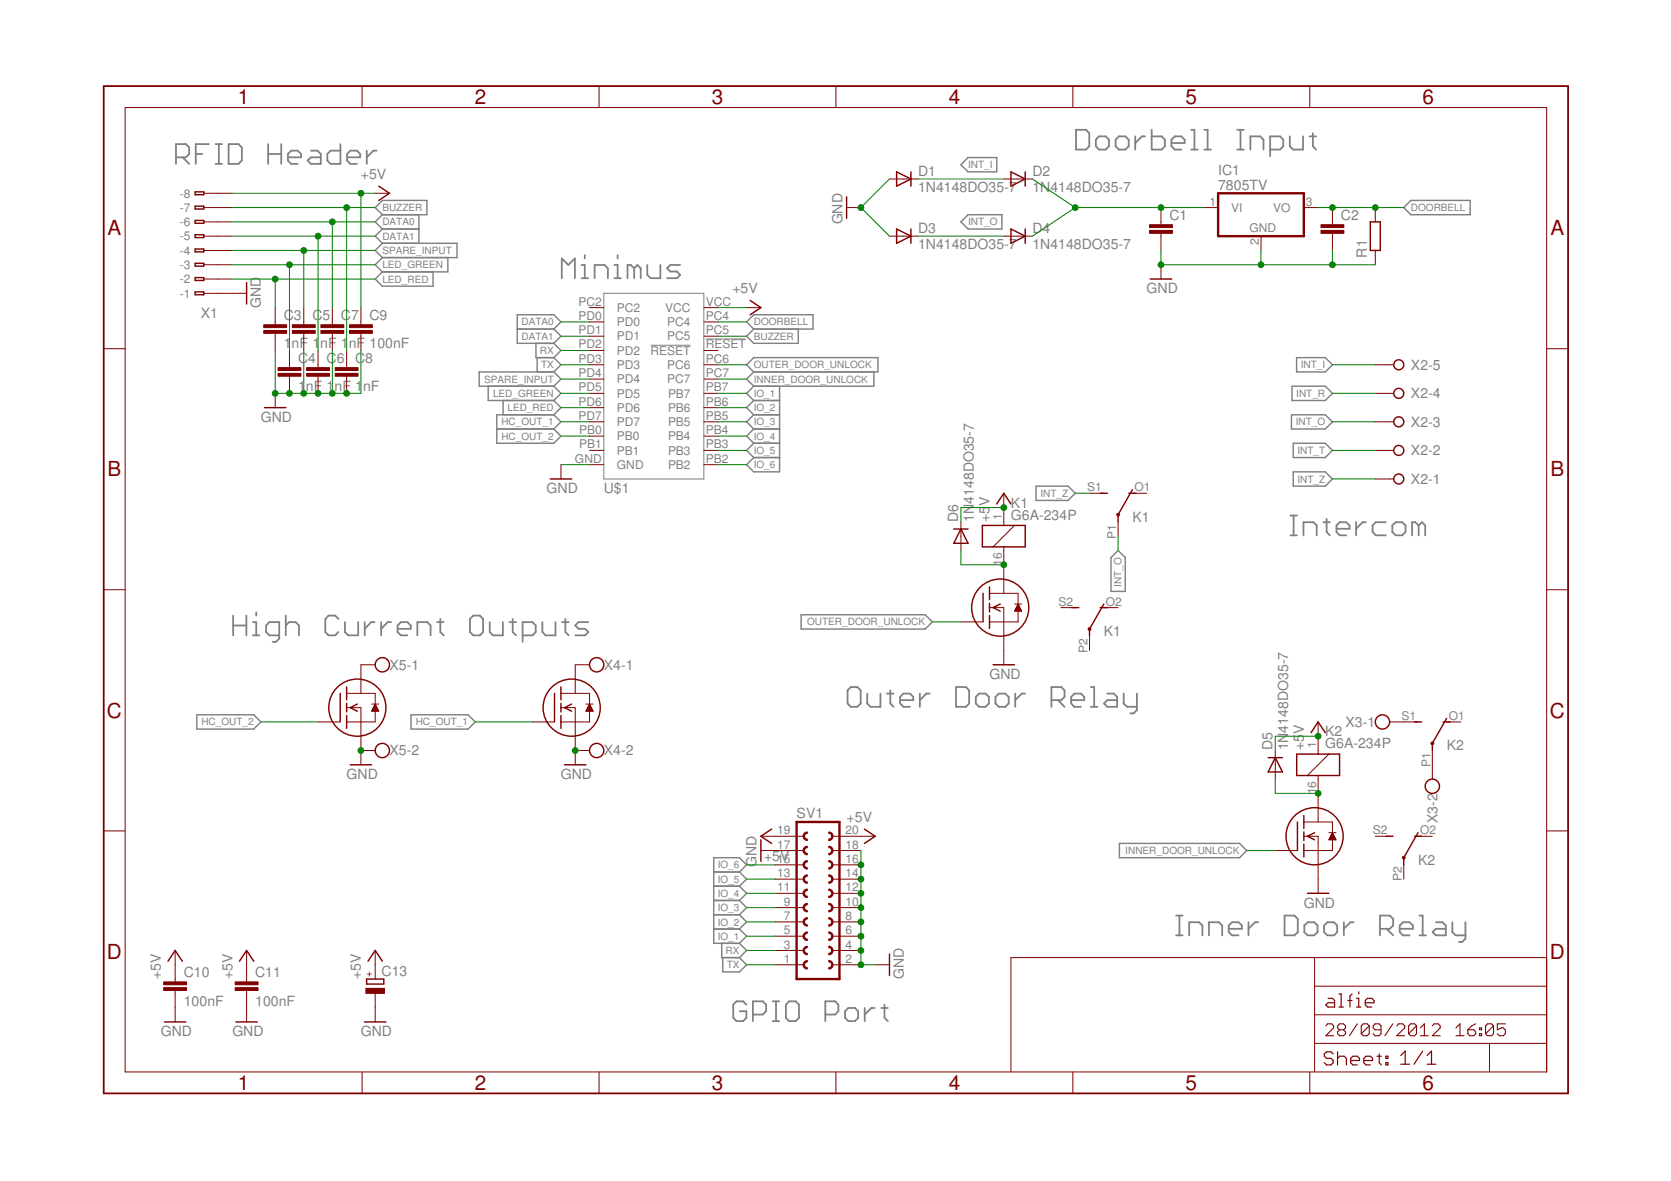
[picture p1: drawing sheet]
<svg xmlns="http://www.w3.org/2000/svg" width="297mm" height="210mm" viewBox="0 0 297 210" stroke-linecap="round" stroke-linejoin="round" font-family="sans-serif">
<g fill="none" stroke="#808080" stroke-width=".32">
<path d="M31.3 28h1.7l.6-.6v-1.2l-.6-.6h-1.7v3.5M32.5 28l1.1 1.1M34.8 27.4h1.2M37.1 25.6h-2.3v3.5M38.3 25.6h1.2M38.3 29.1h1.2M38.9 25.6v3.5M40.6 25.6h1.8l.6 .6v2.3l-.6 .6h-1.8zM47.7 27.4h2.3M47.7 25.6v3.5M50 25.6v3.5M51.2 28h2.3v-.6l-.6-.6h-1.1l-.6 .6v1.1l.6 .6h1.1"/>
<path d="M55.3 26.8h1.1l.6 .6v1.7h-1.7l-.6-.6 .6-.5h1.7M60.5 25.6v3.5h-1.7l-.6-.6v-1.1l.6-.6h1.7M61.7 28h2.3v-.6l-.5-.6h-1.2l-.6 .6v1.1l.6 .6h1.2M65.2 26.8v2.3M67 26.8h-.6l-1.2 1.2M191.3 23.1h1.7l.6 .6v2.3l-.6 .6h-1.7zM195.4 24.2h1.2l.5 .6v1.2l-.5 .6h-1.2l-.6-.6v-1.2zM198.9 24.2h1.1l.6 .6v1.2l-.6 .6h-1.1l-.6-.6v-1.2zM201.8 24.2v2.4M203.6 24.2h-.6l-1.2 1.2M204.7 23.1v3.5h1.8l.6-.6v-1.2l-.6-.6h-1.8M208.2 25.4h2.4v-.6l-.6-.6h-1.2l-.6 .6v1.2l.6 .6h1.2"/>
<path d="M211.8 26.6h1.1M211.8 23.1h.5v3.5M214.1 26.6h1.2M214.1 23.1h.6v3.5M219.9 26.6h1.2M219.9 23.1h1.2M220.5 23.1v3.5M222.3 26.6v-2.4h1.7l.6 .6v1.8M225.8 26.6h1.7l.6-.6v-1.2l-.6-.6h-1.7v3.5M229.3 24.2v1.8l.6 .6h1.7v-2.4M232.8 24.2h1.2M233.4 23.7v2.3l.6 .6"/>
<path d="M99.9 49.4v-3.5l1.1 1.2 1.2-1.2v3.5M103.4 47.1h.5v2.3M103.4 49.4h1.1M103.9 45.3v.6M105.7 49.4v-2.3h1.8l.6 .6v1.7M109.2 47.1h.6v2.3M109.2 49.4h1.2M109.8 45.3v.6M112.7 47.7l-.6-.6h-.6v2.3M112.7 47.7v1.7M112.7 47.7l.6-.6 .6 .6v1.7M115.1 47.1v1.8l.6 .5h1.7v-2.3"/>
<path d="M120.9 47.1h-1.8l-.5 .6 .5 .6h1.2l.6 .6-.6 .5h-1.7M229.4 95.1h1.1M229.4 91.6h1.1M230 91.6v3.5M231.7 95.1v-2.3h1.8l.6 .6v1.7M235.2 92.8h1.2M235.8 92.2v2.4l.6 .5M237.6 94h2.3v-.6l-.6-.6h-1.2l-.5 .6v1.2l.5 .5h1.2M241.1 92.8v2.3M242.8 92.8h-.6l-1.1 1.2M246.3 92.8h-1.7l-.6 .6v1.2l.6 .5h1.7M247.5 93.4l.6-.6h1.2l.6 .6v1.2l-.6 .5h-1.2l-.6-.5z"/>
<path d="M252.2 93.4l-.6-.6h-.6v2.3M252.2 93.4v1.7M252.2 93.4l.6-.6 .5 .6v1.7M41.4 109.4v3.5M41.4 111.2h2.4M43.8 109.4v3.5M45 110.6h.6v2.3M45 112.9h1.1M45.6 108.8v.6M49.6 112.9h-1.7l-.6-.6v-1.1l.6-.6h1.7v2.9l-.6 .6h-.5M50.8 111.2l.6-.6h1.2l.5 .6v1.7M50.8 109.4v3.5"/>
<path d="M60.2 110l-.6-.6h-1.2l-.6 .6v2.3l.6 .6h1.2l.6-.6M61.3 110.6v1.7l.6 .6h1.8v-2.3M64.8 110.6v2.3M66.6 110.6h-.6l-1.2 1.2M67.8 110.6v2.3M69.5 110.6h-.6l-1.1 1.2M70.7 111.8h2.3v-.6l-.6-.6h-1.1l-.6 .6v1.1l.6 .6h1.1M74.2 112.9v-2.3h1.7l.6 .6v1.7M77.7 110.6h1.2M78.3 110v2.3l.6 .6M83.5 110l.6-.6h1.2l.6 .6v2.3l-.6 .6h-1.2l-.6-.6zM87.1 110.6v1.7l.5 .6h1.8v-2.3"/>
<path d="M90.6 110.6h1.1M91.1 110v2.3l.6 .6M92.9 112.9h1.8l.5-.6v-1.1l-.5-.6h-1.8v3.5M96.4 110.6v1.7l.6 .6h1.7v-2.3M99.9 110.6h1.2M100.5 110v2.3l.6 .6M104.6 110.6h-1.8l-.5 .6 .5 .6h1.2l.6 .5-.6 .6h-1.7M151.2 122.1h1.2l.6 .6v2.3l-.6 .6h-1.2l-.5-.6v-2.3zM154.2 123.3v1.7l.5 .6h1.8v-2.3M157.7 123.3h1.1M158.3 122.7v2.3l.5 .6M160 124.4h2.3v-.5l-.5-.6h-1.2l-.6 .6v1.1l.6 .6h1.2"/>
<path d="M163.5 123.3v2.3M165.3 123.3h-.6l-1.2 1.1M169.9 122.1h1.8l.6 .6v2.3l-.6 .6h-1.8zM174 123.3h1.2l.6 .6v1.1l-.6 .6h-1.2l-.5-.6v-1.1zM177 123.9l.5-.6h1.2l.6 .6v1.1l-.6 .6h-1.2l-.5-.6zM180.5 123.3v2.3M182.2 123.3h-.6l-1.1 1.1M186.9 124.4h1.8l.5-.5v-1.2l-.5-.6h-1.8v3.5M188.1 124.4l1.1 1.2M190.4 124.4h2.3v-.5l-.5-.6h-1.2l-.6 .6v1.1l.6 .6h1.2M193.9 122.1h.6v3.5M193.9 125.6h1.2"/>
<path d="M196.8 123.3h1.2l.6 .6v1.7h-1.8l-.5-.6 .5-.6h1.8M199.7 123.3v1.7l.6 .6h1.8M202.1 123.3v2.9l-.6 .6h-.6M132.7 178.6l-.6-.6h-1.2l-.6 .6v2.3l.6 .6h1.2l.6-.6v-1.2h-1.2M137.4 178h1.1M137.9 178v3.5M140.3 178h1.1l.6 .6v2.3l-.6 .6h-1.1l-.6-.6v-2.3zM150.2 179.7l.6-.5h1.2l.5 .5v1.2l-.5 .6h-1.2l-.6-.6zM153.7 179.2v2.3M155.5 179.2h-.6l-1.2 1.1M156.7 179.2h1.1M157.2 178.6v2.3l.6 .6"/>
<path d="M209.1 166.2h1.1M209.1 162.7h1.1M209.7 162.7v3.5M211.4 166.2v-2.3h1.7l.6 .6v1.7M214.9 166.2v-2.3h1.8l.6 .6v1.7M218.4 165.1h2.3v-.6l-.5-.6h-1.2l-.6 .6v1.2l.6 .5h1.2M221.9 163.9v2.3M223.7 163.9h-.6l-1.2 1.2M228.3 162.7h1.8l.6 .6v2.4l-.6 .5h-1.8zM231.9 164.5l.6-.6h1.1l.6 .6v1.2l-.6 .5h-1.1l-.6-.5zM235.4 164.5l.5-.6h1.2l.6 .6v1.2l-.6 .5h-1.2l-.5-.5zM238.9 163.9v2.3"/>
<path d="M240.6 163.9h-.5l-1.2 1.2M245.3 165.1h1.8l.5-.6v-1.2l-.5-.6h-1.8v3.5M246.5 165.1l1.1 1.1M248.8 165.1h2.4v-.6l-.6-.6h-1.2l-.6 .6v1.2l.6 .5h1.2M252.3 166.2h1.2M252.3 162.7h.6v3.5M255.2 163.9h1.2l.6 .6v1.7h-1.8l-.5-.5 .5-.6h1.8M258.2 163.9v1.8l.6 .5h1.7M260.5 163.9v2.9l-.6 .6h-.6M133.8 180.3h1.8l.6-.6v-1.1l-.6-.6h-1.8v3.5M137.4 181.5h1.1M146.7 180.3h1.8l.5-.6v-1.1l-.5-.6h-1.8v3.5"/>
</g>
<path d="M107.3 52.1h17.8v33h-17.8zM115.7 61.4h7.1M125.5 60.2h7.1" fill="none" stroke="#808080" stroke-width=".18"/>
<g fill="none" stroke="#808080" stroke-width=".25">
<path d="M66.7 36.9l1.3-1.3h7.9v2.6h-7.9zM68 38.2l-1.3 1.2 1.3 1.3M74.5 38.2v5M170.8 29.3l1.3-1.3h5.1v2.5h-5.1zM172.1 38.2h6v2.5h-6l-1.3-1.3zM249.5 36.9l1.3-1.3h10.5v2.6h-10.5zM68 40.7h6.5M68 40.7l-1.3 1.3 1.3 1.2M68 43.2h13.2v2.6h-13.2M68 45.8l-1.3 1.3 1.3 1.2M68 48.3l-1.3 1.3 1.3 1.3h9v-2.6M68 43.2l-1.3 1.3 1.3 1.3"/>
<path d="M79.6 45.8v2.5h-11.6M91.9 58.5h6.5M98.4 58.5l1.3-1.3-1.3-1.3h-6.5v5.1h6.5M98.4 58.5l1.3 1.3-1.3 1.2M132.7 57.2l1.3-1.3h10.5v2.6h-10.5zM134 58.5l-1.3 1.3 1.3 1.2h7.9v-2.5M86.8 68.6v2.6h11.6M88.3 76.2h10.1M89.4 71.2v2.5M95.3 61v2.6h3.1M95.5 63.6v2.5M98.4 68.6l1.3 1.3-1.3 1.3"/>
<path d="M98.4 66.1h-13.2v2.5h13.2M98.4 71.2l1.3 1.3-1.3 1.2M98.4 73.7h-10.1v5.1h10.1l1.3-1.3-1.3-1.3M98.4 73.7l1.3 1.3-1.3 1.2M98.4 66.1l1.3 1.3-1.3 1.2M98.4 61l1.3 1.3-1.3 1.3M98.4 63.6l1.3 1.2-1.3 1.3M132.7 64.8l1.3-1.2h22.1v2.5h-22.1zM134 71.2h4.6M134 73.7h4.6M134 66.1l-1.3 1.3 1.3 1.2M134 76.2h4.6"/>
<path d="M134 78.8h4.6M134 78.8l-1.3 1.3 1.3 1.2M134 76.2l-1.3 1.3 1.3 1.3M134 73.7l-1.3 1.3 1.3 1.2M134 71.2l-1.3 1.3 1.3 1.2M134 68.6l-1.3 1.3 1.3 1.3M138.6 68.6v15.3h-4.6l-1.3-1.3 1.3-1.3M155.3 66.1v2.5h-21.3M229.6 73.7h6l1.3 1.3-1.3 1.2h-6zM229.7 68.6h5.9l1.3 1.3-1.3 1.3h-5.9zM229.9 78.8h5.7l1.3 1.3-1.3 1.2h-5.7zM230.5 63.6h5.1l1.3 1.2-1.3 1.3h-5.1z"/>
<path d="M134 81.3h4.6M184.2 86.4h5.7l1.2 1.3-1.2 1.2h-5.7zM198.8 97.8l1.2 1.3v6h-2.5v-6zM229.9 83.9h5.7l1.3 1.2-1.3 1.3h-5.7zM142.4 109.3h22.1l1.2 1.2-1.2 1.3h-22.1zM35 127h10.1l1.3 1.3-1.3 1.3h-10.1zM73.1 127h10.1l1.3 1.3-1.3 1.3h-10.1zM126.9 157.5h4.5M126.9 155h4.5M131.4 155l1.3-1.3-1.3-1.3h-4.5v15.3h4.5M131.4 157.5l1.3 1.3-1.3 1.2M131.4 155l1.3 1.3-1.3 1.2"/>
<path d="M199 149.9h21.3l1.3 1.3-1.3 1.2h-21.3zM126.9 160h4.5M126.9 162.6h4.5M126.9 165.1h4.5M128.3 167.7v2.5h3.1M128.5 170.2v2.5h2.9l1.3-1.2-1.3-1.3M131.4 162.6l1.3 1.3-1.3 1.2M131.4 160l1.3 1.3-1.3 1.3M131.4 167.7l1.3 1.2-1.3 1.3M131.4 165.1l1.3 1.3-1.3 1.3"/>
</g>
<g fill="none" stroke="#800000" stroke-width=".18">
<path d="M22.2 19.1h252.7v171.4h-252.7zM64.4 15.3v3.8M106.5 15.3v3.8M148.6 15.3v3.8M190.7 15.3v3.8M232.8 15.3v3.8M36.2 39.4h5.1M36.2 36.9h5.1M36.2 34.4h5.1M66.7 34.4h2.5M150.5 36.9h2.5M158.1 31.8h5.1"/>
<path d="M178.4 31.8h5.1M206.4 36.9v3M214 36.9h2.5M231.8 36.9h2.5M236.9 36.9v3M244.5 36.9v2.5M36.2 52.1h7.6M36.2 49.6h5.1M36.2 47.1h5.1M36.2 44.5h5.1M36.2 42h5.1M48.9 54.7v3"/>
<path d="M48.9 59.2v3.1M54 54.7v3M54 59.2v3.1M59.1 54.7v3M59.1 59.2v3.1M64.2 54.7v3M64.2 59.2v3.1M104.8 54.7h2.5M104.8 57.2h2.5M104.8 59.8h2.5M125.1 54.7h2.5M125.1 57.2h2.5"/>
<path d="M125.1 59.8h2.5M132.7 54.7h2.6M158.1 42h5.1M178.4 42h5.1M206.4 41.5v3M206.4 47.1v2.5M224.2 42v2.5M236.9 41.5v3M244.5 44.5v2.6M18.4 62h3.8M48.9 69.9v2.6M51.5 62.3v3"/>
<path d="M51.5 66.9v3M56.5 62.3v3M56.5 66.9v3M61.6 62.3v3M61.6 66.9v3M104.8 62.3h2.5M104.8 64.8h2.5M104.8 67.4h2.5M104.8 69.9h2.5M104.8 72.5h2.5M104.8 75h2.5M104.8 77.5h2.5"/>
<path d="M125.1 62.3h2.5M125.1 64.8h2.5M125.1 67.4h2.5M125.1 69.9h2.5M125.1 72.5h2.5M125.1 75h2.5M125.1 77.5h2.5M244.5 64.8h3.3M244.5 69.9h3.3M244.5 75h3.3M274.9 62h3.8M99.7 82.6v2.5"/>
<path d="M104.8 82.6h2.5M104.8 80.1h2.5M125.1 82.6h2.5M125.1 80.1h2.5M170.8 92.8v5M178.4 87.7v5.7M178.4 97.2v8.3M180.3 93.4l-3.8 3.8M193.7 87.7h2.5M198.8 92.8v2.5M201.3 87.7h2.5M244.5 80.1h3.3"/>
<path d="M244.5 85.1h3.3M18.4 104.8h3.8M66.7 118.2h-2.5v5M104.8 118.2h-2.5v5M170.8 110.5h3.9M175.9 105.5h5.1v5h-5.1M175.9 108h2.5v10.2M180.3 107.4h1.3M180.4 108.6h1.2M180.4 108.5h1.1M180.5 108.4h1M180.5 108.3h.9"/>
<path d="M180.6 108.2h.8M180.6 108.1h.7M180.7 108h.6M180.7 107.9h.6M180.8 107.8h.4M180.8 107.7h.3M180.8 107.6h.3M180.9 107.5h.2M181 107.4h.1M181 107.4l.6 1.2h-1.3zM188.6 108h2.5M193.7 113.1v2.5"/>
<path d="M196.2 108h2.6M274.9 104.8h3.8M56.5 128.3h3.9M61.6 123.2h5.1v5.1h-5.1M61.6 125.8h2.6v10.1M64.2 133.4h2.5M66.1 125.1h1.2M66.1 126.4h1.2M66.1 126.3h1.2M66.2 126.2h1M66.2 126.1h1M66.3 126h.8"/>
<path d="M66.3 125.9h.8M66.4 125.8h.6M66.4 125.7h.6M66.5 125.6h.4M66.5 125.5h.4M66.5 125.4h.3M66.6 125.3h.2M66.7 125.2h.1M66.7 125.1l.6 1.3h-1.2zM94.6 128.3h3.9M99.7 123.2h5.1v5.1h-5.1M99.7 125.8h2.6v10.1"/>
<path d="M102.3 133.4h2.5M104.2 125.1h1.2M104.2 126.4h1.2M104.2 126.3h1.2M104.3 126.2h1M104.3 126.1h1M104.4 126h.8M104.4 125.9h.8M104.5 125.8h.6M104.5 125.7h.6M104.5 125.6h.5M104.6 125.5h.4"/>
<path d="M104.6 125.4h.3M104.7 125.3h.2M104.7 125.2h.1M104.8 125.1l.6 1.3h-1.2zM226.7 133.4v5.1M234.3 128.3v5.7M234.3 137.8v8.3M236.2 134l-3.8 3.8M247 128.3h5.1M254.6 133.4v5.1M257.2 128.3h2.5M18.4 147.7h3.8"/>
<path d="M135.3 151.2h7.6M135.3 148.6h7.6M137.8 158.8h5.1M137.8 156.3h5.1M137.8 153.7h5.1M148 151.2h5M148 148.6h7.6M148 158.8h5M148 156.3h5M148 153.7h5M226.7 151.2h3.8M231.8 146.1h5.1v5.1h-5.1"/>
<path d="M231.8 148.6h2.5v10.2M236.2 148h1.3M236.2 149.2h1.3M236.3 149.1h1.1M236.3 149h1.1M236.4 148.9h.9M236.4 148.8h.9M236.5 148.7h.7M236.6 148.5h.5M236.7 148.4h.3M236.7 148.3h.3M236.7 148.2h.2"/>
<path d="M236.8 148.1h.1M236.9 148l.6 1.3h-1.3zM244.5 148.6h2.5M249.5 153.7v2.6M252.1 148.6h2.5M274.9 147.7h3.8M31.1 168.9v5.6M31.1 176v5.6M43.8 168.9v5.6M43.8 176v5.6M66.7 168.9v5.1M66.7 176.6v5"/>
<path d="M137.8 171.5h5.1M137.8 168.9h5.1M137.8 166.4h5.1M137.8 163.9h5.1M137.8 161.3h5.1M148 171.5h5M148 168.9h5M148 166.4h5M148 163.9h5M148 161.3h5M155.6 171.5h2.5M233.7 170.2v20.3"/>
<path d="M233.7 175.3h41.2M274.9 170.2h-95.2v20.3M64.4 190.5v3.8M106.5 190.5v3.8M148.6 190.5v3.8M190.7 190.5v3.8M232.8 190.5v3.8M233.7 185.4h41.2M233.7 180.4h41.2M264.8 185.4v5.1"/>
</g>
<g fill="none" stroke="#800000" stroke-width=".25">
<path d="M34.7 34.1h1.5v.5h-1.5zM34.7 36.6h1.5v.5h-1.5zM34.7 39.2h1.5v.5h-1.5zM67.3 33.1l1.9 1.3-1.9 1.2M150.5 35v3.8M159.4 30.5l2.5 1.3-2.5 1.3zM161.9 30.5v2.6M179.7 30.5l2.5 1.3-2.5 1.3zM182.2 30.5v2.6M243.6 39.4h1.8v5.1h-1.8zM34.7 41.7h1.5v.5h-1.5zM34.7 44.3h1.5v.5h-1.5z"/>
<path d="M34.7 46.8h1.5v.5h-1.5zM34.7 49.3h1.5v.5h-1.5zM34.7 51.9h1.5v.5h-1.5zM43.8 50.2v3.8M133.3 53.4l2 1.3-2 1.2M159.4 40.7l2.5 1.3-2.5 1.2zM161.9 40.7v2.5M179.7 40.7l2.5 1.3-2.5 1.2zM182.2 40.7v2.5M204.5 49.6h3.8M47 72.5h3.8M97.8 85.1h3.8"/>
<path d="M169.5 94h2.6M170.8 94l1.3 2.6h-2.6zM174.6 93.4h7.6v3.8h-7.6zM177.2 89.6l1.2-1.9 1.3 1.9M195.6 87.7h1.2M200.7 87.7h1.2M201.3 87l-2.5 4.5v1.3M174.8 105.5v5M175.9 104.3v2.3M175.9 107.2v1.6M175.9 109.4v2.3M176.5 118.2h3.8"/>
<path d="M177.8 107.4l-1.3 .6 1.3 .6M190.5 108h1.3M195.6 108h1.2M196.2 107.4l-2.5 4.4v1.3M60.5 123.2v5.1M61.6 122.1v2.3M61.6 125v1.5M61.6 127.2v2.3M62.3 135.9h3.8M63.5 125.1l-1.2 .7 1.2 .6M98.6 123.2v5.1M99.7 122.1v2.3"/>
<path d="M99.7 125v1.5M99.7 127.2v2.3M100.4 135.9h3.8M101.6 125.1l-1.2 .7 1.2 .6M225.4 134.7h2.6M226.7 134.7l1.3 2.5h-2.6zM230.5 134h7.6v3.8h-7.6zM233 130.2l1.3-1.9 1.3 1.9M251.4 128.3h1.3M256.5 128.3h1.3M257.2 127.7l-2.6 4.4v1.3M135.3 149.3v3.8"/>
<path d="M137.2 147.4l-1.9 1.2 1.9 1.3M153.7 147.4l1.9 1.2-1.9 1.3M230.6 146.1v5.1M231.8 144.9v2.3M231.8 147.9v1.5M231.8 150v2.3M232.4 158.8h3.8M233.7 148l-1.3 .6 1.3 .7M246.4 148.6h1.2M251.4 148.6h1.3M252.1 148l-2.6 4.4v1.3M29.9 170.8l1.2-1.9 1.3 1.9"/>
<path d="M42.6 170.8l1.2-1.9 1.3 1.9M65.2 174h3v.9h-3zM65.4 170.8l1.3-1.9 1.3 1.9M158.1 169.6v3.8M29.2 181.6h3.8M41.9 181.6h3.8M64.8 181.6h3.8"/>
<circle cx="248.6" cy="75" r=".89"/>
<circle cx="248.6" cy="64.8" r=".89"/>
<circle cx="248.6" cy="69.9" r=".89"/>
<circle cx="248.6" cy="85.1" r=".89"/>
<circle cx="248.6" cy="80.1" r=".89"/>
<circle cx="68" cy="118.2" r="1.27"/>
<circle cx="106.1" cy="118.2" r="1.27"/>
<circle cx="177.8" cy="108" r="5.1"/>
<circle cx="63.5" cy="125.8" r="5.1"/>
<circle cx="68" cy="133.4" r="1.27"/>
<circle cx="101.6" cy="125.8" r="5.1"/>
<circle cx="106.1" cy="133.4" r="1.27"/>
<circle cx="245.7" cy="128.3" r="1.27"/>
<circle cx="254.6" cy="139.7" r="1.27"/>
<circle cx="233.7" cy="148.6" r="5.1"/>
</g>
<g fill="#800000" stroke="#800000" stroke-width=".18">
<path d="M204.3 41h4.1v.5h-4.1z"/>
<path d="M204.3 39.9h4.1v.5h-4.1z"/>
<path d="M234.8 41h4.1v.5h-4.1z"/>
<path d="M234.8 39.9h4.1v.5h-4.1z"/>
<path d="M46.9 58.7h4v.5h-4z"/>
<path d="M46.9 57.7h4v.5h-4z"/>
<path d="M49.4 66.4h4.1v.5h-4.1z"/>
<path d="M49.4 65.3h4.1v.5h-4.1z"/>
<path d="M52 58.7h4v.5h-4z"/>
<path d="M52 57.7h4v.5h-4z"/>
<path d="M54.5 66.4h4.1v.5h-4.1z"/>
<path d="M54.5 65.3h4.1v.5h-4.1z"/>
<path d="M57 58.7h4.1v.5h-4.1z"/>
<path d="M57 57.7h4.1v.5h-4.1z"/>
<path d="M59.6 66.4h4v.5h-4z"/>
<path d="M59.6 65.3h4v.5h-4z"/>
<path d="M62.1 58.7h4.1v.5h-4.1z"/>
<path d="M62.1 57.7h4.1v.5h-4.1z"/>
<path d="M29.1 175.5h4.1v.5h-4.1z"/>
<path d="M29.1 174.5h4.1v.5h-4.1z"/>
<path d="M41.8 175.5h4.1v.5h-4.1z"/>
<path d="M41.8 174.5h4.1v.5h-4.1z"/>
<path d="M65 175.7h3.3v.9h-3.3z"/>
</g>
<g fill="none" stroke="#800000" stroke-width=".42">
<path d="M216.5 34.4h15.3v7.6h-15.3zM141.6 146.1h7.6v27.9h-7.6z"/>
<circle cx="198.8" cy="91.5" r=".13"/>
<circle cx="193.7" cy="111.8" r=".13"/>
<circle cx="254.6" cy="132.1" r=".13"/>
<circle cx="249.5" cy="152.4" r=".13"/>
</g>
<g fill="#800000" stroke="#800000" stroke-width=".18">
<path d="M143 165.9l.5-.3v.3a.51 .51 0 0 0-.5 .5 .51 .51 0 0 0 .5 .5v.3a.75 .75 0 0 1-.7-.5 .75 .75 0 0 1 .2-.8z" fill-rule="evenodd"/>
<path d="M143 168.4l.5-.2v.2a.51 .51 0 0 0-.5 .5 .51 .51 0 0 0 .5 .5v.3a.75 .75 0 0 1-.7-.5 .75 .75 0 0 1 .2-.8z" fill-rule="evenodd"/>
<path d="M143 170.9l.5-.2v.3a.51 .51 0 0 0-.5 .5 .51 .51 0 0 0 .5 .5v.2a.75 .75 0 0 1-.7-.4 .75 .75 0 0 1 .2-.9z" fill-rule="evenodd"/>
<path d="M147.3 165.6a.76 .76 0 0 1 .8 .8 .76 .76 0 0 1-.8 .8v-.3a.51 .51 0 0 0 .5-.5 .51 .51 0 0 0-.5-.5z" fill-rule="evenodd"/>
<path d="M147.3 168.2a.76 .76 0 0 1 .8 .7 .76 .76 0 0 1-.8 .8v-.3a.51 .51 0 0 0 .5-.5 .51 .51 0 0 0-.5-.5z" fill-rule="evenodd"/>
<path d="M147.3 170.7a.76 .76 0 0 1 .8 .8 .76 .76 0 0 1-.8 .7v-.2a.51 .51 0 0 0 .5-.5 .51 .51 0 0 0-.5-.5z" fill-rule="evenodd"/>
<path d="M143 160.8l.5-.3v.3a.51 .51 0 0 0-.5 .5 .51 .51 0 0 0 .5 .5v.3a.75 .75 0 0 1-.7-.5 .75 .75 0 0 1 .2-.8z" fill-rule="evenodd"/>
<path d="M143 163.3l.5-.2v.2a.51 .51 0 0 0-.5 .6 .51 .51 0 0 0 .5 .5v.2a.75 .75 0 0 1-.7-.5 .75 .75 0 0 1 .2-.8z" fill-rule="evenodd"/>
<path d="M147.3 160.5a.76 .76 0 0 1 .8 .8 .76 .76 0 0 1-.8 .8v-.3a.51 .51 0 0 0 .5-.5 .51 .51 0 0 0-.5-.5z" fill-rule="evenodd"/>
<path d="M147.3 163.1a.76 .76 0 0 1 .8 .8 .76 .76 0 0 1-.8 .7v-.2a.51 .51 0 0 0 .5-.5 .51 .51 0 0 0-.5-.6z" fill-rule="evenodd"/>
<path d="M143 153.2l.5-.2v.2a.51 .51 0 0 0-.5 .5 .51 .51 0 0 0 .5 .5v.3a.77 .77 0 0 1-.7-.5 .77 .77 0 0 1 .2-.8z" fill-rule="evenodd"/>
<path d="M143 155.7l.5-.2v.2a.51 .51 0 0 0-.5 .6 .51 .51 0 0 0 .5 .5v.2a.75 .75 0 0 1-.7-.5 .75 .75 0 0 1 .2-.8z" fill-rule="evenodd"/>
<path d="M143 158.2l.5-.2v.3a.51 .51 0 0 0-.5 .5 .51 .51 0 0 0 .5 .5v.2a.75 .75 0 0 1-.7-.4 .75 .75 0 0 1 .2-.9z" fill-rule="evenodd"/>
<path d="M147.3 153a.76 .76 0 0 1 .8 .7 .76 .76 0 0 1-.8 .8v-.3a.51 .51 0 0 0 .5-.5 .51 .51 0 0 0-.5-.5z" fill-rule="evenodd"/>
<path d="M147.3 155.5a.75 .75 0 0 1 .8 .7 .75 .75 0 0 1-.8 .8v-.2a.51 .51 0 0 0 .5-.5 .51 .51 0 0 0-.5-.6z" fill-rule="evenodd"/>
<path d="M147.3 158a.76 .76 0 0 1 .8 .8 .76 .76 0 0 1-.8 .7v-.2a.51 .51 0 0 0 .5-.5 .51 .51 0 0 0-.5-.5z" fill-rule="evenodd"/>
<path d="M143 148.1l.5-.2v.2a.51 .51 0 0 0-.5 .5 .51 .51 0 0 0 .5 .5v.3a.77 .77 0 0 1-.7-.5 .77 .77 0 0 1 .2-.8z" fill-rule="evenodd"/>
<path d="M143 150.6l.5-.2v.3a.51 .51 0 0 0-.5 .5 .51 .51 0 0 0 .5 .5v.2a.77 .77 0 0 1-.7-.4 .77 .77 0 0 1 .2-.9z" fill-rule="evenodd"/>
<path d="M147.3 147.9a.76 .76 0 0 1 .8 .7 .76 .76 0 0 1-.8 .8v-.3a.51 .51 0 0 0 .5-.5 .51 .51 0 0 0-.5-.5z" fill-rule="evenodd"/>
<path d="M147.3 150.4a.76 .76 0 0 1 .8 .8 .76 .76 0 0 1-.8 .7v-.2a.51 .51 0 0 0 .5-.5 .51 .51 0 0 0-.5-.5z" fill-rule="evenodd"/>
</g>
<g fill="none" stroke="#800000" stroke-width=".21">
<path d="M236.1 177.4h.8l.3 .4v1.2h-1.1l-.4-.4 .4-.4h1.1M238 179h.8M238 176.7h.4v2.3M239.6 177.8h.7M240.3 176.7l-.3 .3v2M241.1 177.4h.4v1.6M241.1 179h.8M241.5 176.3v.4M242.7 178.2h1.5v-.4l-.3-.4h-.8l-.4 .4v.8l.4 .4h.8M237 187.3l-.4-.4h-.8l-.4 .4v.4l.4 .4h.8l.4 .4v.4l-.4 .4h-.8l-.4-.4M237.8 188.1l.3-.4h.8l.4 .4v1.2M237.8 186.9v2.4"/>
<path d="M240.1 188.5h1.6v-.4l-.4-.4h-.8l-.4 .4v.8l.4 .4h.8M242.4 188.5h1.6v-.4l-.4-.4h-.8l-.4 .4v.8l.4 .4h.8M244.8 187.7h.8M245.2 187.3v1.6l.4 .4M246.3 187.7h.4v.4h-.4zM246.3 188.9h.4v.4h-.4zM249 187.6l.8-.8v2.3M249 189.1h1.6M252.9 186.8l-1.5 2.3M253.7 189.1h1.5M253.7 187.6l.8-.8v2.3"/>
</g>
<g fill="none" stroke="#800000" stroke-width=".19">
<path d="M235.7 182.3l.3-.3h.7l.4 .3v.4l-1.4 1.4h1.4M238.1 183l-.3 .4v.3l.3 .4h.7l.4-.4v-.3l-.4-.4M238.1 183l-.3-.3v-.4l.3-.3h.7l.4 .3v.4l-.4 .3M238.1 183h.7M241.3 182l-1.4 2.1M243.4 182.3v1.4l-.4 .4h-.7l-.3-.4M243.4 182.3l-.4-.3h-.7l-.3 .3v1.4M243.4 182.3l-1.4 1.4M245.5 183h-1.1l-.3-.3v-.4l.3-.3h.7l.4 .3v1.4l-.4 .4h-.7l-.3-.4M247.6 182l-1.4 2.1M248.3 182.3l.3-.3h.7l.4 .3v.4l-1.4 1.4h1.4M251.8 182.3v1.4l-.3 .4h-.8l-.3-.4"/>
<path d="M251.8 182.3l-.3-.3h-.8l-.3 .3v1.4M251.8 182.3l-1.4 1.4M252.5 184.1h1.4M252.5 182.7l.7-.7v2.1M254.6 182.3l.4-.3h.7l.3 .3v.4l-1.4 1.4h1.4M258.8 184.1h1.4M258.8 182.7l.7-.7v2.1M260.9 183h1.1l.3 .4v.3l-.3 .4h-.7l-.4-.4zM262.3 182l-.7 .3-.7 .7M263 183.7h.4v.4h-.4zM263 182.7h.4v.3h-.4zM265.5 182.3v1.4l-.4 .4h-.7l-.3-.4"/>
<path d="M265.5 182.3l-.4-.3h-.7l-.3 .3v1.4M265.5 182.3l-1.4 1.4M267.6 182h-1.4v1l.7-.3h.3l.4 .3v.7l-.4 .4h-.7l-.3-.4"/>
</g>
<path d="M18.4 15.3h260.3v179h-260.3z" fill="none" stroke="#800000" stroke-width=".32"/>
<g fill="none" stroke="#008000" stroke-width=".18">
<path d="M41.3 34.4h25.4M41.3 39.4h25.4M41.3 36.9h25.4M59.1 39.4v15.3M61.6 36.9v25.4M64.2 34.4v20.3M158.1 31.8l-5.1 5.1 5.1 5.1M163.2 31.8h15.2M183.5 31.8l7.6 5.1M191.1 36.9h22.9M191.1 36.9l-7.6 5.1M234.3 36.9h15.2"/>
<path d="M41.3 47.1h25.4M41.3 42h25.4M41.3 49.6h25.4M41.3 44.5h25.4M48.9 49.6v5.1M51.5 47.1v15.2M54 44.5v10.2M56.5 42v20.3M99.7 57.2h5.1M99.7 59.8h5.1M127.6 54.7h5.1M127.6 57.2h5.1"/>
<path d="M127.6 59.8h5.1M163.2 42h15.2M206.4 44.5v2.6h38.1M224.2 44.5v2.6M236.9 44.5v2.6M48.9 62.3v7.6h15.3v-7.6M54 62.3v7.6M59.1 62.3v7.6M99.7 69.9h5.1M99.7 72.5h5.1M99.7 64.8h5.1M99.7 75h5.1"/>
<path d="M99.7 77.5h5.1M99.7 67.4h5.1M99.7 62.3h5.1M127.6 69.9h5.1M127.6 72.5h5.1M127.6 64.8h5.1M127.6 75h5.1M127.6 77.5h5.1M127.6 67.4h5.1M236.9 69.9h7.6M236.9 64.8h7.6M236.9 75h7.6"/>
<path d="M99.7 82.6h5.1M127.6 82.6h5.1M127.6 80.1h5.1M170.8 97.8v2.6h7.6M178.4 90.2h-7.6v2.6M191.1 87.7h2.6M198.8 95.3v2.5M236.9 80.1h7.6M236.9 85.1h7.6M165.7 110.5h5.1M46.4 128.3h10.1M84.5 128.3h10.1"/>
<path d="M226.7 138.5v2.5h7.6M234.3 130.9h-7.6v2.5M132.7 158.8h5.1M132.7 153.7h5.1M132.7 156.3h5.1M153 151.2v20.3h2.6M221.6 151.2h5.1M132.7 171.5h5.1M132.7 161.3h5.1M132.7 163.9h5.1M132.7 168.9h5.1M132.7 166.4h5.1"/>
</g>
<g fill="#008000" stroke="#008000" stroke-width=".18">
<circle cx="64.2" cy="34.4" r=".51"/>
<circle cx="178.4" cy="90.2" r=".51"/>
<circle cx="234.3" cy="130.9" r=".51"/>
<circle cx="153" cy="36.9" r=".51"/>
<circle cx="206.4" cy="47.1" r=".51"/>
<circle cx="224.2" cy="47.1" r=".51"/>
<circle cx="236.9" cy="47.1" r=".51"/>
<circle cx="102.3" cy="133.4" r=".51"/>
<circle cx="64.2" cy="133.4" r=".51"/>
<circle cx="153" cy="171.5" r=".51"/>
<circle cx="153" cy="168.9" r=".51"/>
<circle cx="153" cy="166.4" r=".51"/>
<circle cx="153" cy="163.9" r=".51"/>
<circle cx="153" cy="161.3" r=".51"/>
<circle cx="153" cy="156.3" r=".51"/>
<circle cx="153" cy="158.8" r=".51"/>
<circle cx="153" cy="153.7" r=".51"/>
<circle cx="51.5" cy="69.9" r=".51"/>
<circle cx="54" cy="69.9" r=".51"/>
<circle cx="56.5" cy="69.9" r=".51"/>
<circle cx="59.1" cy="69.9" r=".51"/>
<circle cx="48.9" cy="69.9" r=".51"/>
<circle cx="61.6" cy="69.9" r=".51"/>
<circle cx="59.1" cy="39.4" r=".51"/>
<circle cx="56.5" cy="42" r=".51"/>
<circle cx="51.5" cy="47.1" r=".51"/>
<circle cx="48.9" cy="49.6" r=".51"/>
<circle cx="61.6" cy="36.9" r=".51"/>
<circle cx="206.4" cy="36.9" r=".51"/>
<circle cx="191.1" cy="36.9" r=".51"/>
<circle cx="236.9" cy="36.9" r=".51"/>
<circle cx="244.5" cy="36.9" r=".51"/>
<circle cx="178.4" cy="100.4" r=".51"/>
<circle cx="54" cy="44.5" r=".51"/>
<circle cx="234.3" cy="141" r=".51"/>
</g>
<g font-size="3.7" fill="#800000">
<text x="42.3" y="18.5">1</text>
<text x="84.4" y="18.5">2</text>
<text x="126.5" y="18.5">3</text>
<text x="168.6" y="18.5">4</text>
<text x="210.8" y="18.5">5</text>
<text x="252.9" y="18.5">6</text>
<text x="19.1" y="41.8">A</text>
<text x="275.6" y="41.8">A</text>
<text x="19.1" y="84.7">B</text>
<text x="275.6" y="84.7">B</text>
<text x="19" y="127.5">C</text>
<text x="275.5" y="127.5">C</text>
<text x="19" y="170.4">D</text>
<text x="275.5" y="170.4">D</text>
<text x="42.3" y="193.7">1</text>
<text x="84.4" y="193.7">2</text>
<text x="126.5" y="193.7">3</text>
<text x="168.6" y="193.7">4</text>
<text x="210.8" y="193.7">5</text>
<text x="252.9" y="193.7">6</text>
</g>
<g font-size="2.5" fill="#808080">
<text x="64.2" y="31.8">+5V</text>
<text x="163.2" y="34.1">1N4148DO35-7</text>
<text x="163.2" y="31.3">D1</text>
<text x="183.5" y="34.1">1N4148DO35-7</text>
<text x="183.5" y="31.3">D2</text>
<text x="216.5" y="33.7">7805TV</text>
<text x="216.5" y="31.2">IC1</text>
<text x="149.7" y="39.9" transform="rotate(-90 149.7 39.9)">GND</text>
<text x="163.2" y="41.5">D3</text>
<text x="183.5" y="41.5">D4</text>
<text x="207.9" y="39.1">C1</text>
<text x="238.4" y="39.1">C2</text>
<text x="163.2" y="44.3">1N4148DO35-7</text>
<text x="183.5" y="44.3">1N4148DO35-7</text>
<text x="243" y="45.8" transform="rotate(-90 243 45.8)">R1</text>
<text x="130.2" y="52.1">+5V</text>
<text x="203.8" y="52.1">GND</text>
<text x="35.7" y="56.4">X1</text>
<text x="46.4" y="54.7" transform="rotate(-90 46.4 54.7)">GND</text>
<text x="50.4" y="56.8">C3</text>
<text x="55.5" y="56.8">C5</text>
<text x="60.6" y="56.8">C7</text>
<text x="65.7" y="56.8">C9</text>
<text x="50.4" y="61.9">1</text>
<text x="51.8" y="61.9">nF 1</text>
<text x="53" y="64.4">C4</text>
<text x="56.9" y="61.9">nF 1</text>
<text x="58.1" y="64.4">C6</text>
<text x="62" y="61.9">nF 100nF</text>
<text x="63.1" y="64.4">C8</text>
<text x="250.8" y="65.7">X2-5</text>
<text x="53" y="69.5">1</text>
<text x="54.4" y="69.5">nF 1</text>
<text x="59.5" y="69.5">nF 1</text>
<text x="64.5" y="69.5">nF</text>
<text x="250.8" y="70.8">X2-4</text>
<text x="46.4" y="75">GND</text>
<text x="250.8" y="75.9">X2-3</text>
<text x="250.8" y="81">X2-2</text>
<text x="97.2" y="87.7">GND</text>
<text x="107.3" y="87.7">U$1</text>
<text x="173.1" y="89.6" transform="rotate(-90 173.1 89.6)">4148DO35-7</text>
<text x="175.9" y="89.9" transform="rotate(-90 175.9 89.9)">V</text>
<text x="250.8" y="86">X2-1</text>
<text x="170.3" y="92.8" transform="rotate(-90 170.3 92.8)">D6</text>
<text x="173.1" y="92.8" transform="rotate(-90 173.1 92.8)">1N</text>
<text x="175.9" y="92.8" transform="rotate(-90 175.9 92.8)">+5</text>
<text x="179.7" y="92.4">G6A-234P</text>
<text x="179.7" y="90.2">K1</text>
<text x="201.3" y="92.8">K1</text>
<text x="196.2" y="113.1">K1</text>
<text x="69.2" y="119">X5-1</text>
<text x="107.3" y="119">X4-1</text>
<text x="175.9" y="120.7">GND</text>
<text x="229" y="130.2" transform="rotate(-90 229 130.2)">4148DO35-7</text>
<text x="231.8" y="130.5" transform="rotate(-90 231.8 130.5)">V</text>
<text x="235.6" y="130.8">K2</text>
<text x="239.2" y="129.2">X3-1</text>
<text x="69.2" y="134.3">X5-2</text>
<text x="107.3" y="134.3">X4-2</text>
<text x="226.2" y="133.4" transform="rotate(-90 226.2 133.4)">D5</text>
<text x="229" y="133.4" transform="rotate(-90 229 133.4)">1N</text>
<text x="231.8" y="133.4" transform="rotate(-90 231.8 133.4)">+5</text>
<text x="235.6" y="133">G6A-234P</text>
<text x="257.2" y="133.4">K2</text>
<text x="61.6" y="138.5">GND</text>
<text x="99.7" y="138.5">GND</text>
<text x="141.6" y="145.3">SV1</text>
<text x="150.5" y="146.1">+5V</text>
<text x="255.5" y="146.3" transform="rotate(-90 255.5 146.3)">X3-2</text>
<text x="134.5" y="154.2" transform="rotate(-90 134.5 154.2)">GND</text>
<text x="135.8" y="152.9">+5V</text>
<text x="252.1" y="153.7">K2</text>
<text x="231.8" y="161.3">GND</text>
<text x="32.7" y="173.6">C10</text>
<text x="45.4" y="173.6">C11</text>
<text x="67.8" y="173.5">C13</text>
<text x="28.6" y="174" transform="rotate(-90 28.6 174)">+5V</text>
<text x="32.7" y="178.7">100nF</text>
<text x="41.3" y="174" transform="rotate(-90 41.3 174)">+5V</text>
<text x="45.4" y="178.7">100nF</text>
<text x="64.2" y="174" transform="rotate(-90 64.2 174)">+5V</text>
<text x="160.7" y="174" transform="rotate(-90 160.7 174)">GND</text>
<text x="28.6" y="184.2">GND</text>
<text x="41.3" y="184.2">GND</text>
<text x="64.2" y="184.2">GND</text>
</g>
<g font-size="2.1" fill="#808080">
<text x="32" y="35.1">-8</text>
<text x="32" y="40.2">-6</text>
<text x="32" y="37.7">-7</text>
<text x="215" y="36.5">1</text>
<text x="218.9" y="37.7">VI</text>
<text x="222.1" y="41.2">GND</text>
<text x="226.3" y="37.7">VO</text>
<text x="232.1" y="36.5">3</text>
<text x="32" y="47.8">-3</text>
<text x="32" y="45.3">-4</text>
<text x="32" y="42.7">-5</text>
<text x="223.8" y="43.5" transform="rotate(-90 223.8 43.5)">2</text>
<text x="32" y="52.9">-1</text>
<text x="32" y="50.4">-2</text>
<text x="102.8" y="56.9">PD0</text>
<text x="102.8" y="59.4">PD1</text>
<text x="102.8" y="54.3">PC2</text>
<text x="109.7" y="58">PD0</text>
<text x="109.7" y="55.4">PC2</text>
<text x="118.3" y="55.4">VCC</text>
<text x="118.6" y="58">PC4</text>
<text x="125.5" y="54.3">VCC</text>
<text x="125.5" y="56.9">PC4</text>
<text x="125.5" y="59.4">PC5</text>
<text x="102.8" y="61.9">PD2</text>
<text x="102.8" y="64.5">PD3</text>
<text x="109.7" y="60.5">PD1</text>
<text x="109.7" y="63">PD2</text>
<text x="109.7" y="65.6">PD3</text>
<text x="115.7" y="63">RESET</text>
<text x="118.6" y="60.5">PC5</text>
<text x="118.6" y="65.6">PC6</text>
<text x="125.5" y="61.9">RESET</text>
<text x="125.5" y="64.5">PC6</text>
<text x="102.8" y="67">PD4</text>
<text x="102.8" y="69.5">PD5</text>
<text x="109.7" y="68.1">PD4</text>
<text x="109.7" y="70.7">PD5</text>
<text x="118.6" y="68.1">PC7</text>
<text x="118.7" y="70.7">PB7</text>
<text x="125.5" y="69.5">PB7</text>
<text x="125.5" y="67">PC7</text>
<text x="102.8" y="72.1">PD6</text>
<text x="102.8" y="74.6">PD7</text>
<text x="103" y="77.2">PB0</text>
<text x="109.7" y="73.2">PD6</text>
<text x="109.7" y="75.7">PD7</text>
<text x="118.7" y="75.7">PB5</text>
<text x="118.7" y="73.2">PB6</text>
<text x="125.5" y="77.2">PB4</text>
<text x="125.5" y="74.6">PB5</text>
<text x="125.5" y="72.1">PB6</text>
<text x="102.2" y="82.2">GND</text>
<text x="103" y="79.7">PB1</text>
<text x="109.7" y="83.4">GND</text>
<text x="109.7" y="80.8">PB1</text>
<text x="109.7" y="78.3">PB0</text>
<text x="118.7" y="83.4">PB2</text>
<text x="118.7" y="80.8">PB3</text>
<text x="118.7" y="78.3">PB4</text>
<text x="125.5" y="82.2">PB2</text>
<text x="125.5" y="79.7">PB3</text>
<text x="193.3" y="87.3">S1</text>
<text x="201.6" y="87.3">O1</text>
<text x="178.1" y="92.4" transform="rotate(-90 178.1 92.4)">1</text>
<text x="198.4" y="95.7" transform="rotate(-90 198.4 95.7)">P1</text>
<text x="178.1" y="100.6" transform="rotate(-90 178.1 100.6)">16</text>
<text x="188.2" y="107.6">S2</text>
<text x="196.6" y="107.6">O2</text>
<text x="193.3" y="116" transform="rotate(-90 193.3 116)">P2</text>
<text x="249.1" y="128">S1</text>
<text x="257.5" y="128">O1</text>
<text x="234" y="133" transform="rotate(-90 234 133)">1</text>
<text x="254.3" y="136.3" transform="rotate(-90 254.3 136.3)">P1</text>
<text x="234" y="141.2" transform="rotate(-90 234 141.2)">16</text>
<text x="138.2" y="148.3">19</text>
<text x="150.3" y="148.3">20</text>
<text x="244" y="148.3">S2</text>
<text x="252.4" y="148.3">O2</text>
<text x="138.2" y="155.9">13</text>
<text x="138.2" y="153.3">15</text>
<text x="138.2" y="150.8">17</text>
<text x="150.3" y="155.9">14</text>
<text x="150.3" y="153.3">16</text>
<text x="150.3" y="150.8">18</text>
<text x="138.2" y="158.4">11</text>
<text x="139.4" y="161">9</text>
<text x="150.3" y="161">10</text>
<text x="150.3" y="158.4">12</text>
<text x="249.2" y="156.7" transform="rotate(-90 249.2 156.7)">P2</text>
<text x="139.4" y="166">5</text>
<text x="139.4" y="163.5">7</text>
<text x="150.3" y="166">6</text>
<text x="150.3" y="163.5">8</text>
<text x="139.4" y="171.1">1</text>
<text x="139.4" y="168.6">3</text>
<text x="150.3" y="171.1">2</text>
<text x="150.3" y="168.6">4</text>
</g>
<g font-size="1.8" fill="#808080">
<text x="172.1" y="29.9">INT_I</text>
<text x="68" y="40.1">DATA0</text>
<text x="68" y="37.5">BUZZER</text>
<text x="172.1" y="40.1">INT_O</text>
<text x="250.8" y="37.5">DOORBELL</text>
<text x="68" y="42.6">DATA1</text>
<text x="68" y="47.7">LED_GREEN</text>
<text x="68" y="45.1">SPARE_INPUT</text>
<text x="68" y="50.2">LED_RED</text>
<text x="92.7" y="57.8">DATA0</text>
<text x="134" y="57.8">DOORBELL</text>
<text x="92.7" y="60.4">DATA1</text>
<text x="96" y="62.9">RX</text>
<text x="96.2" y="65.5">TX</text>
<text x="134" y="60.4">BUZZER</text>
<text x="134" y="65.5">OUTER_DOOR_UNLOCK</text>
<text x="231.2" y="65.5">INT_I</text>
<text x="86.1" y="68">SPARE_INPUT</text>
<text x="87.6" y="70.5">LED_GREEN</text>
<text x="134" y="68">INNER_DOOR_UNLOCK</text>
<text x="134" y="70.5">IO_1</text>
<text x="230.4" y="70.5">INT_R</text>
<text x="89.1" y="75.6">HC_OUT_1</text>
<text x="90.2" y="73.1">LED_RED</text>
<text x="134" y="75.6">IO_3</text>
<text x="134" y="73.1">IO_2</text>
<text x="230.3" y="75.6">INT_O</text>
<text x="89.1" y="78.2">HC_OUT_2</text>
<text x="134" y="78.2">IO_4</text>
<text x="134" y="83.2">IO_6</text>
<text x="134" y="80.7">IO_5</text>
<text x="230.6" y="80.7">INT_T</text>
<text x="184.9" y="88.3">INT_Z</text>
<text x="230.6" y="85.8">INT_Z</text>
<text x="199.4" y="104.3" transform="rotate(-90 199.4 104.3)">INT_O</text>
<text x="143.5" y="111.2">OUTER_DOOR_UNLOCK</text>
<text x="35.8" y="128.9">HC_OUT_2</text>
<text x="73.9" y="128.9">HC_OUT_1</text>
<text x="127.6" y="154.3">IO_6</text>
<text x="200" y="151.8">INNER_DOOR_UNLOCK</text>
<text x="127.6" y="159.4">IO_4</text>
<text x="127.6" y="162">IO_3</text>
<text x="127.6" y="156.9">IO_5</text>
<text x="127.6" y="164.5">IO_2</text>
<text x="127.6" y="167">IO_1</text>
<text x="129" y="169.6">RX</text>
<text x="129.2" y="172.1">TX</text>
</g>
<text font-size="1.8" fill="#800000" x="66.1" y="173.6" transform="rotate(-90 66.1 173.6)">+</text>
</svg>
